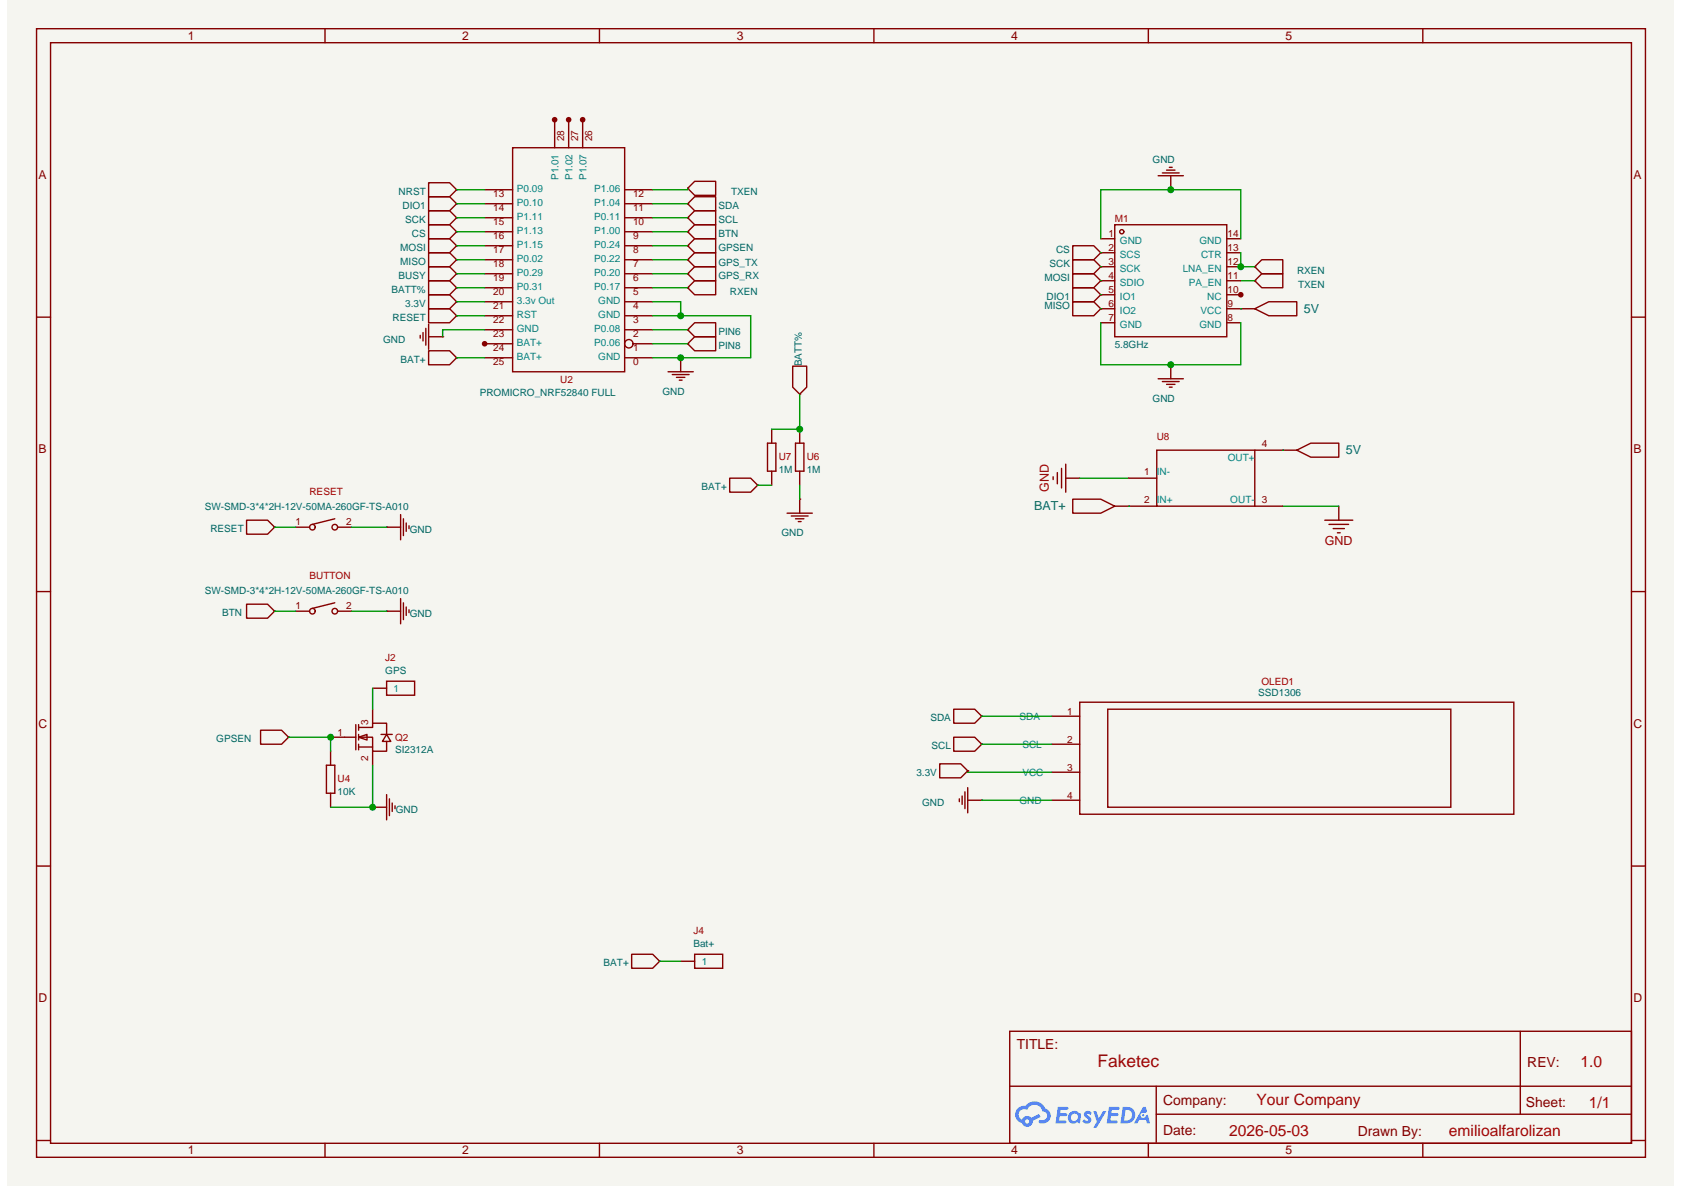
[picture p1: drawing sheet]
<svg xmlns="http://www.w3.org/2000/svg" width="297mm" height="210mm" viewBox="0 0 297 210" stroke-linecap="round" stroke-linejoin="round" font-family="sans-serif">
<path d="M1.4 0h294.4v209.5h-294.4z" fill="#f5f5f0"/>
<g fill="none" stroke="#850000" stroke-width=".25">
<path d="M6.5 5.1h284.2v199.4h-284.2zM8.9 7.5h279.3v194.5h-279.3zM57.4 5.1v2.4M105.9 5.1v2.4M154.4 5.1v2.4M202.9 5.1v2.4M251.4 5.1v2.4M6.5 56h2.4M288.2 56h2.5M6.5 104.5h2.4M288.2 104.5h2.5M6.5 153h2.4"/>
<path d="M288.2 153h2.5M178.4 182.2h109.8v19.8h-109.8zM178.4 191.9h109.8M204.3 196.9h83.9M204.3 191.9v9.9M268.6 182.2v14.7M6.5 201.5h2.4M57.4 202v2.5M105.9 202v2.5M154.4 202v2.5M202.9 202v2.5M251.4 202v2.5"/>
<path d="M288.2 201.5h2.5"/>
</g>
<g fill="#5487ff">
<path d="M191.7 196.4l.5-.1 .4 .1 .3 .2-.3 .4a.32 .32 0 0 0-.2-.2 .32 .32 0 0 0-.4 .1l.1 .1a.87 .87 0 0 1 .5 1.3 .98 .98 0 0 1-1.4-.2l.4-.3 .5 .2 .2-.1-.1-.1a.86 .86 0 0 1-.5-1.4z"/>
<path d="M193.2 196.3h.5l.4 1.3 .8-1.3h.6l-1.8 3h-.5l.6-1.1z"/>
<path d="M186.9 195.6h.8a1.07 1.07 0 0 1 1 .1v.4h-1.3l-.1 .6h1.1l.1 .1v.3l-.2 .1h-1.1l-.1 .8h1.2l.1 .2v.2l-1.9 .1z"/>
<path d="M195.9 195.6h.8a1.08 1.08 0 0 1 1.1 .1 .26 .26 0 0 1-.2 .4h-1.2v.6h1l.2 .2-.2 .3h-1.1l-.1 .8h1.1l.2 .2-.1 .2-1.9 .1z"/>
<path d="M202 195.6h.4l.3 .8-.5 .3a.48 .48 0 0 0-.7 .2 .48 .48 0 0 0 .3 .6 .48 .48 0 0 0 .7-.4l.3-.2 .4 1.6h-.6l-.1-.6h-1.2l-.3 .6h-.6z"/>
<path d="M198.4 195.6l-.4 2.9h.9a1.47 1.47 0 0 0 1.7-1.5 1.47 1.47 0 0 0-1.8-1.4zM198.9 196.1a.97 .97 0 0 1 1.1 1 .97 .97 0 0 1-1.2 .9h-.2z"/>
<path d="M189.1 196.6a1.04 1.04 0 0 0-.3 1.4 1.04 1.04 0 0 0 1.5 .3l.5 .2 .2-1.6-.1-.2h-.3a.99 .99 0 0 0-1.5-.1zM189.1 197.4a.65 .65 0 0 1 1.3 0 .65 .65 0 0 1-1.3 0z"/>
<path d="M179.8 195.8a1.54 1.54 0 0 0 .8 2.6 .99 .99 0 0 0 1.1 .7 .99 .99 0 0 0 .8-1.1l1.4-.7-.3-.5-1.4 .7a1 1 0 0 0-1.6 .3 .97 .97 0 0 1-.5-1.3 .97 .97 0 0 1 1.4-.4 1.45 1.45 0 0 1 1.5-.9 1.45 1.45 0 0 1 1.3 1.2 .8 .8 0 0 1 .7 1 .8 .8 0 0 1-1.2 .5 .3 .3 0 0 0-.3 .3 .3 .3 0 0 0 .3 .3 1.39 1.39 0 0 0 1.7-.9 1.39 1.39 0 0 0-.8-1.7 2.03 2.03 0 0 0-3.5-.5l-.9 .1zM181.1 198.1a.4 .4 0 0 1 .8 0 .4 .4 0 0 1-.8 0z"/>
<circle cx="202" cy="197" r=".18"/>
</g>
<g fill="none" stroke="#850000" stroke-width=".25">
<path d="M75.7 32.3h3.7l1.3 1.2-1.3 1.3h-3.7zM75.7 34.8h3.7l1.3 1.2-1.3 1.2h-3.7zM75.7 37.2h3.7l1.3 1.3-1.3 1.2h-3.7zM75.7 39.7h3.7l1.3 1.2-1.3 1.3h-3.7zM80.7 33.5h.1M80.7 36h.1M80.7 38.5h.1M90.6 26.1h19.8v39.6h-19.8zM121.5 38.5l1.2-1.3h3.7v2.5h-3.7zM121.5 38.5h.1M121.5 36l1.2-1.2h3.7v2.4h-3.7zM121.5 36h.1"/>
<path d="M74.2 59.3v.4M74.7 58.8v1.4M75.2 58v3M75.7 54.6h3.7l1.3 1.2-1.3 1.2h-3.7zM75.7 42.2h3.7l1.3 1.2-1.3 1.3h-3.7zM75.7 44.7h3.7l1.3 1.2-1.3 1.2h-3.7zM75.7 47.1h3.7l1.3 1.3-1.3 1.2h-3.7zM75.7 52.1h3.7l1.3 1.2-1.3 1.3h-3.7zM75.7 49.6h3.7l1.3 1.2-1.3 1.3h-3.7zM75.7 59.5h2.5M75.7 57.3v4.4M78.2 59.5h.1"/>
<path d="M80.7 55.8h.1M80.7 40.9h.1M80.7 43.4h.1M80.7 45.9h.1M80.7 48.4h.1M80.7 53.3h.1M80.7 50.8h.1M121.5 43.4l1.2-1.2h3.7v2.5h-3.7zM121.5 43.4h.1M121.5 48.4l1.2-1.3h3.7v2.5h-3.7zM121.5 48.4h.1M121.5 45.9l1.2-1.2h3.7v2.4h-3.7z"/>
<path d="M121.5 45.9h.1M121.5 50.8h.1M122.7 49.6h3.7v2.5h-3.7l-1.2-1.3zM75.7 62h3.7l1.3 1.2-1.3 1.2h-3.7zM80.7 63.2h.1M85.6 60.7h5M118 65.7h4.5M118.8 66.2h2.9M119.5 66.7h1.5M120 67.2h.5M120.3 63.2h.1M120.3 63.2v2.5"/>
<path d="M43.6 91.9h3.7l1.2 1.2-1.2 1.3h-3.7zM48.5 93.1h.1M68.3 93.1h.1M68.3 93.1h2.5M70.8 90.9v4.5M71.3 91.7v2.9M71.8 92.4v1.5M72.3 92.9v.5"/>
</g>
<circle cx="85.6" cy="60.7" r=".5" fill="#850000"/>
<g fill="none" stroke="#850000" stroke-width=".25">
<path d="M85.6 38.5h5M85.6 33.5h5M85.6 36h5M102.9 21.2v4.9M110.4 38.5h4.9M110.4 33.5h4.9M110.4 36h4.9M85.6 58.3h5M85.6 55.8h5M85.6 53.3h5M85.6 43.4h5M85.6 50.8h5"/>
<path d="M85.6 40.9h5M85.6 48.4h5M85.6 45.9h5M110.4 58.3h4.9M110.4 55.8h4.9M110.4 53.3h4.9M110.4 43.4h4.9M110.4 50.8h4.9M110.4 40.9h4.9M110.4 48.4h4.9M110.4 45.9h4.9M111.9 60.7h3.4"/>
<circle cx="111.1" cy="60.7" r=".74"/>
</g>
<circle cx="102.9" cy="21.2" r=".5" fill="#850000"/>
<path d="M100.5 21.2v4.9" fill="none" stroke="#850000" stroke-width=".25"/>
<circle cx="100.5" cy="21.2" r=".5" fill="#850000"/>
<path d="M98 21.2v4.9" fill="none" stroke="#850000" stroke-width=".25"/>
<circle cx="98" cy="21.2" r=".5" fill="#850000"/>
<g fill="none" stroke="#850000" stroke-width=".25">
<path d="M204.6 31h4.5M205.4 30.6h2.9M206.1 30.1h1.5M206.6 29.6h.5M206.9 33.5h.1M206.9 31v2.5M121.5 40.9l1.2-1.2h3.7v2.5h-3.7zM121.5 40.9h.1M121.5 58.3l1.2-1.3h3.7v2.5h-3.7zM121.5 58.3h.1M189.5 50.8h3.7l1.3 1.3-1.3 1.2h-3.7zM189.5 45.9h3.7l1.3 1.2-1.3 1.3h-3.7z"/>
<path d="M189.5 53.3h3.7l1.3 1.3-1.3 1.2h-3.7zM189.5 48.4h3.7l1.3 1.2-1.3 1.2h-3.7zM189.5 43.4h3.7l1.3 1.3-1.3 1.2h-3.7zM194.5 52.1h.1M194.5 47.1h.1M194.5 54.6h.1M194.5 49.6h.1M194.5 44.7h.1M219.2 54.6h2.5M221.7 47.1l1.2-1.2h3.7v2.5h-3.7zM221.7 47.1h.1M221.7 54.6l2.5-1.3h4.9v2.5h-4.9z"/>
<path d="M85.6 63.2h5M110.4 63.2h4.9M121.5 60.7l1.2-1.2h3.7v2.5h-3.7zM121.5 60.7h.1M135.6 78.3h1.5v5h-1.5zM136.3 75.8v2.5M140.1 64.7h2.4v3.7l-1.2 1.2-1.2-1.2zM140.5 78.3h1.5v5h-1.5zM141.3 69.6h.1M141.3 75.8v2.5M204.4 79.5h17.3v9.9h-17.3zM204.6 66.9h4.5"/>
<path d="M205.4 67.4h2.9M206.1 67.9h1.5M206.6 68.4h.5M206.9 64.4h.1M206.9 64.4v2.5M221.7 79.5h7.4M229.1 79.5l2.5-1.2h4.9v2.5h-4.9zM52.2 93.1h2.5M59.2 91.7l-4 1M59.6 93.1h2.5M128.9 84.5h3.7l1.3 1.2-1.3 1.3h-3.7zM133.9 85.7h.1"/>
<path d="M136.3 83.3v2.4M139.1 90.7h4.4M139.8 91.2h3M140.5 91.7h1.5M141 92.2h.5M141.3 88.2h.1M141.3 83.3v2.4M141.3 88.2v2.5M186.1 84.2v.5M186.8 83.5v2M187.6 82.8v3.4M188.3 84.5h2.5"/>
<path d="M188.3 82v5M189.5 88.2h5l2.5 1.2-2.5 1.3h-5zM197 89.4h7.4M199.4 84.5h5M221.7 89.4h4.9M234.1 91.9h4.9M234.8 92.7h3.5M235.6 93.4h1.9M236.3 94.1h.5M236.5 89.4v2.5M43.6 106.8h3.7l1.2 1.2-1.2 1.2h-3.7zM48.5 108h.1"/>
<path d="M52.2 108h2.5M59.2 106.5l-4 1M59.6 108h2.5M68.3 108h.1M68.3 108h2.5M70.8 105.8v4.4M71.3 106.5v3M71.8 107.2v1.5M72.3 107.7v.5M46 129h3.8l1.2 1.3-1.2 1.2h-3.8zM51 130.3h.1M57.7 135.2h1.5v5h-1.5z"/>
<path d="M58.4 130.3h4.5M58.4 132.7v2.5M62.9 128v4.5M63.4 130.3l1.4-.5v1zM63.4 128.5h2.4v-.7h2.5v2M63.4 130.3h2.4v2.4h2.5v-1.7M63.4 132h2.4M63.4 128v1M63.4 129.8v1M63.4 131.5v1M65.8 125.3v2.5M65.8 132.7v2.5"/>
<path d="M65.8 121.6h2.5M67.3 129.8h2M68.3 120.4h5v2.4h-5zM68.3 129.8l.8 1.2h-1.5zM168.5 125.3h3.7l1.3 1.2-1.3 1.3h-3.7zM168.5 130.3h3.7l1.3 1.2-1.3 1.2h-3.7zM170.5 139.9v3M171 139.2v4.4M173.5 126.5h.1M173.5 131.5h.1M185.8 126.5h5M185.8 131.5h5"/>
<path d="M185.8 136.4h5M190.8 124.1h76.7v19.8h-76.7zM195.7 125.3h60.6v17.3h-60.6zM58.4 140.2v2.4M65.8 142.6h.1M65.8 142.6h2.5M68.3 140.4v4.5M68.8 141.1v3M69.3 141.9v1.5M69.8 142.4v.5M169.5 141.1v.5M170 140.6v1.5"/>
<path d="M171 141.4h2.5M173.5 141.4h.1M185.8 141.4h5M111.6 168.6h3.7l1.3 1.2-1.3 1.3h-3.7zM116.6 169.8h.1M120.3 169.8h2.4M122.7 168.6h5v2.5h-5z"/>
<circle cx="55.2" cy="93.1" r=".5"/>
<circle cx="59.2" cy="93.1" r=".5"/>
<circle cx="55.2" cy="108" r=".5"/>
<circle cx="59.2" cy="108" r=".5"/>
</g>
<path d="M115.3 38.5h6.2M115.3 36h6.2M85.6 58.3h-7.4v1.2M115.3 43.4h6.2M115.3 55.8h17.3v7.4h-17.3M115.3 53.3h5v2.5M226.6 79.5h.1M48.5 93.1h3.7M62.1 93.1h6.2M190.8 84.5h8.6M199.4 89.4h.1M226.6 89.4h9.9" fill="none" stroke="#009600" stroke-width=".25"/>
<g fill="#009600">
<circle cx="120.3" cy="63.2" r=".62"/>
<circle cx="120.3" cy="55.8" r=".62"/>
</g>
<g fill="none" stroke="#009600" stroke-width=".25">
<path d="M80.7 33.5h4.9M80.7 36h4.9M80.7 38.5h4.9M80.7 48.4h4.9M80.7 45.9h4.9M80.7 55.8h4.9M80.7 40.9h4.9M80.7 43.4h4.9M80.7 53.3h4.9M80.7 50.8h4.9M115.3 48.4h6.2M115.3 45.9h6.2"/>
<path d="M115.3 40.9h6.2M115.3 50.8h6.2M48.5 108h3.7M62.1 108h6.2M65.8 121.6v3.7M65.8 135.2v7.4h-7.4"/>
</g>
<circle cx="65.8" cy="142.6" r=".62" fill="#009600"/>
<path d="M51 130.3h7.4v2.4" fill="none" stroke="#009600" stroke-width=".25"/>
<circle cx="58.4" cy="130.3" r=".62" fill="#009600"/>
<path d="M115.3 58.3h6.2M115.3 60.7h6.2M141.3 69.6v6.2h-5" fill="none" stroke="#009600" stroke-width=".25"/>
<circle cx="141.3" cy="75.8" r=".62" fill="#009600"/>
<path d="M121.5 33.3v.2h-6.2M219.2 49.6h2.5M80.7 63.2h4.9M133.9 85.7h2.4M141.3 85.7v2.5M171 136.2v.2h14.8M173.5 131.5h12.3M173.5 126.5h12.3M173.5 141.4h12.3M116.6 169.8h3.7" fill="none" stroke="#009600" stroke-width=".25"/>
<g fill="none" stroke="#850000" stroke-width=".25">
<path d="M121.5 33.3h.1M122.7 32h3.7v2.5h-3.7l-1.2-1.2zM197 39.7h19.7v19.8h-19.7zM194.5 42.2h2.5M194.5 44.7h2.5M194.5 47.1h2.5M194.5 49.6h2.5M194.5 52.1h2.5M194.5 54.6h2.5M194.5 57h2.5M216.7 52.1h2.5M216.7 54.6h2.5"/>
<path d="M216.7 57h2.5M221.7 49.6l1.2-1.2h3.7v2.4h-3.7zM221.7 49.6h.1M166 135h3.7l1.3 1.2-1.3 1.2h-3.7zM171 136.2h.1"/>
<circle cx="198.2" cy="40.9" r=".37"/>
</g>
<circle cx="219.2" cy="52.1" r=".5" fill="#850000"/>
<path d="M216.7 49.6h2.5M216.7 47.1h2.5M216.7 44.7h2.5M216.7 42.2h2.5" fill="none" stroke="#850000" stroke-width=".25"/>
<path d="M219.2 44.7v2.4h2.5" fill="none" stroke="#009600" stroke-width=".25"/>
<circle cx="219.2" cy="47.1" r=".62" fill="#009600"/>
<path d="M194.5 57v7.4h24.7v-7.4" fill="none" stroke="#009600" stroke-width=".25"/>
<circle cx="206.9" cy="64.4" r=".62" fill="#009600"/>
<path d="M194.5 47.1h.1M194.5 44.7h.1M194.5 49.6h.1M194.5 54.6h.1M194.5 52.1h.1M194.5 42.2v-8.7h24.7v8.7" fill="none" stroke="#009600" stroke-width=".25"/>
<circle cx="206.9" cy="33.5" r=".62" fill="#009600"/>
<path d="M219.2 54.6h.1" fill="none" stroke="#009600" stroke-width=".25"/>
<text font-size="3.1" fill="#a90000" x="193.9" y="188.5">Faketec</text>
<g font-size="2.8" fill="#a90000">
<text x="279.2" y="188.6">1.0</text>
<text x="222" y="195.3">Your Company</text>
<text x="280.7" y="195.8">1/1</text>
<text x="217.2" y="200.8">2026-05-03</text>
<text x="256" y="200.7">emilioalfarolizan</text>
</g>
<g font-size="2.5" fill="#840000">
<text x="179.6" y="185.3">TITLE:</text>
<text x="269.8" y="188.6">REV:</text>
<text x="205.5" y="195.2">Company:</text>
<text x="269.6" y="195.7">Sheet:</text>
<text x="205.5" y="200.6">Date:</text>
<text x="239.9" y="200.7">Drawn By:</text>
</g>
<g font-size="2.2" fill="#006464">
<text x="230.4" y="55.3">5V</text>
<text x="237.8" y="80.2">5V</text>
<text x="182.7" y="90.1">BAT+</text>
</g>
<g font-size="2.2" fill="#a90000">
<text x="185.3" y="86.9" transform="rotate(-90 185.3 86.9)">GND</text>
<text x="234.1" y="96.3">GND</text>
</g>
<g font-size="2.1" fill="#840000">
<text x="33.2" y="7">1</text>
<text x="81.7" y="7">2</text>
<text x="130.2" y="7">3</text>
<text x="178.6" y="7">4</text>
<text x="227.1" y="7">5</text>
<text x="6.8" y="31.6">A</text>
<text x="288.6" y="31.6">A</text>
<text x="6.8" y="80.1">B</text>
<text x="288.6" y="80.1">B</text>
<text x="6.8" y="128.6">C</text>
<text x="288.6" y="128.6">C</text>
<text x="6.8" y="177.1">D</text>
<text x="288.6" y="177.1">D</text>
<text x="33.2" y="203.9">1</text>
<text x="81.7" y="203.9">2</text>
<text x="130.2" y="203.9">3</text>
<text x="178.6" y="203.9">4</text>
<text x="227.1" y="203.9">5</text>
</g>
<g font-size="1.8" fill="#840000">
<text x="99.7" y="25" transform="rotate(-90 99.7 25)">28</text>
<text x="102.2" y="25" transform="rotate(-90 102.2 25)">27</text>
<text x="104.6" y="25" transform="rotate(-90 104.6 25)">26</text>
<text x="87.1" y="34.8">13</text>
<text x="111.9" y="34.8">12</text>
<text x="87.1" y="39.8">15</text>
<text x="87.1" y="37.3">14</text>
<text x="111.9" y="37.3">11</text>
<text x="111.9" y="39.8">10</text>
<text x="195.9" y="41.9">1</text>
<text x="216.9" y="41.9">14</text>
<text x="87.1" y="44.7">17</text>
<text x="87.1" y="42.3">16</text>
<text x="87.1" y="47.2">18</text>
<text x="111.9" y="47.2">7</text>
<text x="111.9" y="44.7">8</text>
<text x="111.9" y="42.3">9</text>
<text x="195.9" y="44.4">2</text>
<text x="195.9" y="46.8">3</text>
<text x="216.9" y="46.8">12</text>
<text x="216.9" y="44.4">13</text>
<text x="87.1" y="52.2">20</text>
<text x="87.1" y="49.7">19</text>
<text x="111.9" y="52.2">5</text>
<text x="111.9" y="49.7">6</text>
<text x="195.9" y="49.3">4</text>
<text x="195.9" y="51.8">5</text>
<text x="216.9" y="51.8">10</text>
<text x="216.9" y="49.3">11</text>
<text x="87.1" y="59.6">23</text>
<text x="87.1" y="57.1">22</text>
<text x="87.1" y="54.6">21</text>
<text x="111.9" y="59.6">2</text>
<text x="111.9" y="57.1">3</text>
<text x="111.9" y="54.6">4</text>
<text x="195.9" y="54.2">6</text>
<text x="195.9" y="56.7">7</text>
<text x="216.9" y="56.7">8</text>
<text x="216.9" y="54.2">9</text>
<text x="87.1" y="62.1">24</text>
<text x="87.1" y="64.5">25</text>
<text x="111.9" y="62.1">1</text>
<text x="111.9" y="64.5">0</text>
<text x="202.2" y="84">1</text>
<text x="222.9" y="79">4</text>
<text x="202.2" y="88.9">2</text>
<text x="222.9" y="88.9">3</text>
<text x="52.2" y="92.8">1</text>
<text x="61.1" y="92.8">2</text>
<text x="52.2" y="107.7">1</text>
<text x="61.1" y="107.7">2</text>
<text x="59.7" y="130">1</text>
<text x="65.1" y="128" transform="rotate(-90 65.1 128)">3</text>
<text x="188.6" y="126.2">1</text>
<text x="188.6" y="131.2">2</text>
<text x="65.1" y="134.4" transform="rotate(-90 65.1 134.4)">2</text>
<text x="188.6" y="136.1">3</text>
<text x="188.6" y="141.1">4</text>
</g>
<g font-size="1.8" fill="#006464">
<text x="203.6" y="28.9">GND</text>
<text x="70.4" y="34.4">NRST</text>
<text x="129.2" y="34.5">TXEN</text>
<text x="71.1" y="36.9">DIO1</text>
<text x="71.6" y="39.4">SCK</text>
<text x="72.8" y="41.8">CS</text>
<text x="126.9" y="39.4">SCL</text>
<text x="126.9" y="36.9">SDA</text>
<text x="126.9" y="41.9">BTN</text>
<text x="70.7" y="44.3">MOSI</text>
<text x="70.7" y="46.8">MISO</text>
<text x="126.9" y="44.4">GPSEN</text>
<text x="126.9" y="46.9">GPS_TX</text>
<text x="185.4" y="47.1">SCK</text>
<text x="186.6" y="44.6">CS</text>
<text x="69.1" y="51.7">BATT%</text>
<text x="70.4" y="49.3">BUSY</text>
<text x="126.9" y="49.3">GPS_RX</text>
<text x="129" y="52.1">RXEN</text>
<text x="184.5" y="49.6">MOSI</text>
<text x="184.9" y="53">DIO1</text>
<text x="229.2" y="48.4">RXEN</text>
<text x="229.4" y="50.9">TXEN</text>
<text x="69.3" y="56.7">RESET</text>
<text x="71.6" y="54.2">3.3V</text>
<text x="126.9" y="59.1">PIN6</text>
<text x="184.5" y="54.5">MISO</text>
<text x="67.7" y="60.6">GND</text>
<text x="70.8" y="64.1">BAT+</text>
<text x="126.9" y="61.6">PIN8</text>
<text x="141.7" y="64.7" transform="rotate(-90 141.7 64.7)">BATT%</text>
<text x="197" y="61.4">5.8GHz</text>
<text x="84.7" y="70">PROMICRO_NRF52840 FULL</text>
<text x="117" y="69.7">GND</text>
<text x="203.6" y="71">GND</text>
<text x="137.6" y="83.6">1M</text>
<text x="142.5" y="83.6">1M</text>
<text x="124" y="86.6">BAT+</text>
<text x="36.2" y="90">SW-SMD-3*4*2H-12V-50MA-260GF-TS-A010</text>
<text x="37.2" y="94.1">RESET</text>
<text x="72.4" y="94.2">GND</text>
<text x="138.1" y="94.7">GND</text>
<text x="36.2" y="104.9">SW-SMD-3*4*2H-12V-50MA-260GF-TS-A010</text>
<text x="39.3" y="108.9">BTN</text>
<text x="72.4" y="109.1">GND</text>
<text x="68.1" y="119.1">GPS</text>
<text x="222.3" y="123">SSD1306</text>
<text x="38.2" y="131.1">GPSEN</text>
<text x="164.4" y="127.5">SDA</text>
<text x="69.8" y="133.1">SI2312A</text>
<text x="161.9" y="137.1">3.3V</text>
<text x="164.6" y="132.4">SCL</text>
<text x="59.6" y="140.5">10K</text>
<text x="69.9" y="143.7">GND</text>
<text x="162.9" y="142.5">GND</text>
<text x="122.5" y="167.3">Bat+</text>
<text x="106.6" y="170.7">BAT+</text>
</g>
<g font-size="1.8" fill="#008484">
<text x="91.3" y="33.9">P0.09</text>
<text x="98.7" y="31.8" transform="rotate(-90 98.7 31.8)">P1.01</text>
<text x="101.2" y="31.8" transform="rotate(-90 101.2 31.8)">P1.02</text>
<text x="103.7" y="31.8" transform="rotate(-90 103.7 31.8)">P1.07</text>
<text x="105" y="33.9">P1.06</text>
<text x="91.3" y="41.3">P1.13</text>
<text x="91.3" y="38.8">P1.11</text>
<text x="91.3" y="36.3">P0.10</text>
<text x="105" y="36.3">P1.04</text>
<text x="105" y="41.3">P1.00</text>
<text x="105" y="38.8">P0.11</text>
<text x="91.3" y="43.8">P1.15</text>
<text x="91.3" y="46.2">P0.02</text>
<text x="105" y="46.2">P0.22</text>
<text x="105" y="43.8">P0.24</text>
<text x="197.9" y="43.1">GND</text>
<text x="197.9" y="45.6">SCS</text>
<text x="211.9" y="43.1">GND</text>
<text x="212.2" y="45.6">CTR</text>
<text x="91.3" y="53.6">3.3v Out</text>
<text x="91.3" y="51.2">P0.31</text>
<text x="91.3" y="48.7">P0.29</text>
<text x="105" y="51.2">P0.17</text>
<text x="105" y="48.7">P0.20</text>
<text x="105.7" y="53.6">GND</text>
<text x="197.9" y="48.1">SCK</text>
<text x="197.9" y="50.5">SDIO</text>
<text x="197.9" y="53">IO1</text>
<text x="209" y="48.1">LNA_EN</text>
<text x="210" y="50.5">PA_EN</text>
<text x="213.3" y="53">NC</text>
<text x="91.3" y="58.6">GND</text>
<text x="91.3" y="56.1">RST</text>
<text x="105" y="58.6">P0.08</text>
<text x="105.7" y="56.1">GND</text>
<text x="197.9" y="55.5">IO2</text>
<text x="197.9" y="58">GND</text>
<text x="211.9" y="58">GND</text>
<text x="212.1" y="55.5">VCC</text>
<text x="91.3" y="61.1">BAT+</text>
<text x="91.3" y="63.5">BAT+</text>
<text x="105" y="61.1">P0.06</text>
<text x="105.7" y="63.5">GND</text>
<text x="204.4" y="84">IN-</text>
<text x="216.9" y="81.5">OUT+</text>
<text x="204.4" y="88.9">IN+</text>
<text x="217.4" y="88.9">OUT-</text>
<text x="69.5" y="122.3">1</text>
<text x="180.1" y="127.2">SDA</text>
<text x="180.6" y="132.2">SCL</text>
<text x="180.6" y="137.1">VCC</text>
<text x="180.1" y="142.1">GND</text>
<text x="124" y="170.5">1</text>
</g>
<g font-size="1.8" fill="#a90000">
<text x="197" y="39.2">M1</text>
<text x="99" y="67.6">U2</text>
<text x="204.4" y="77.8">U8</text>
<text x="137.6" y="81.4">U7</text>
<text x="142.5" y="81.4">U6</text>
<text x="54.7" y="87.5">RESET</text>
<text x="54.7" y="102.3">BUTTON</text>
<text x="68.1" y="116.8">J2</text>
<text x="222.9" y="121.1">OLED1</text>
<text x="69.8" y="130.9">Q2</text>
<text x="59.6" y="138.3">U4</text>
<text x="122.5" y="165">J4</text>
</g>
</svg>
